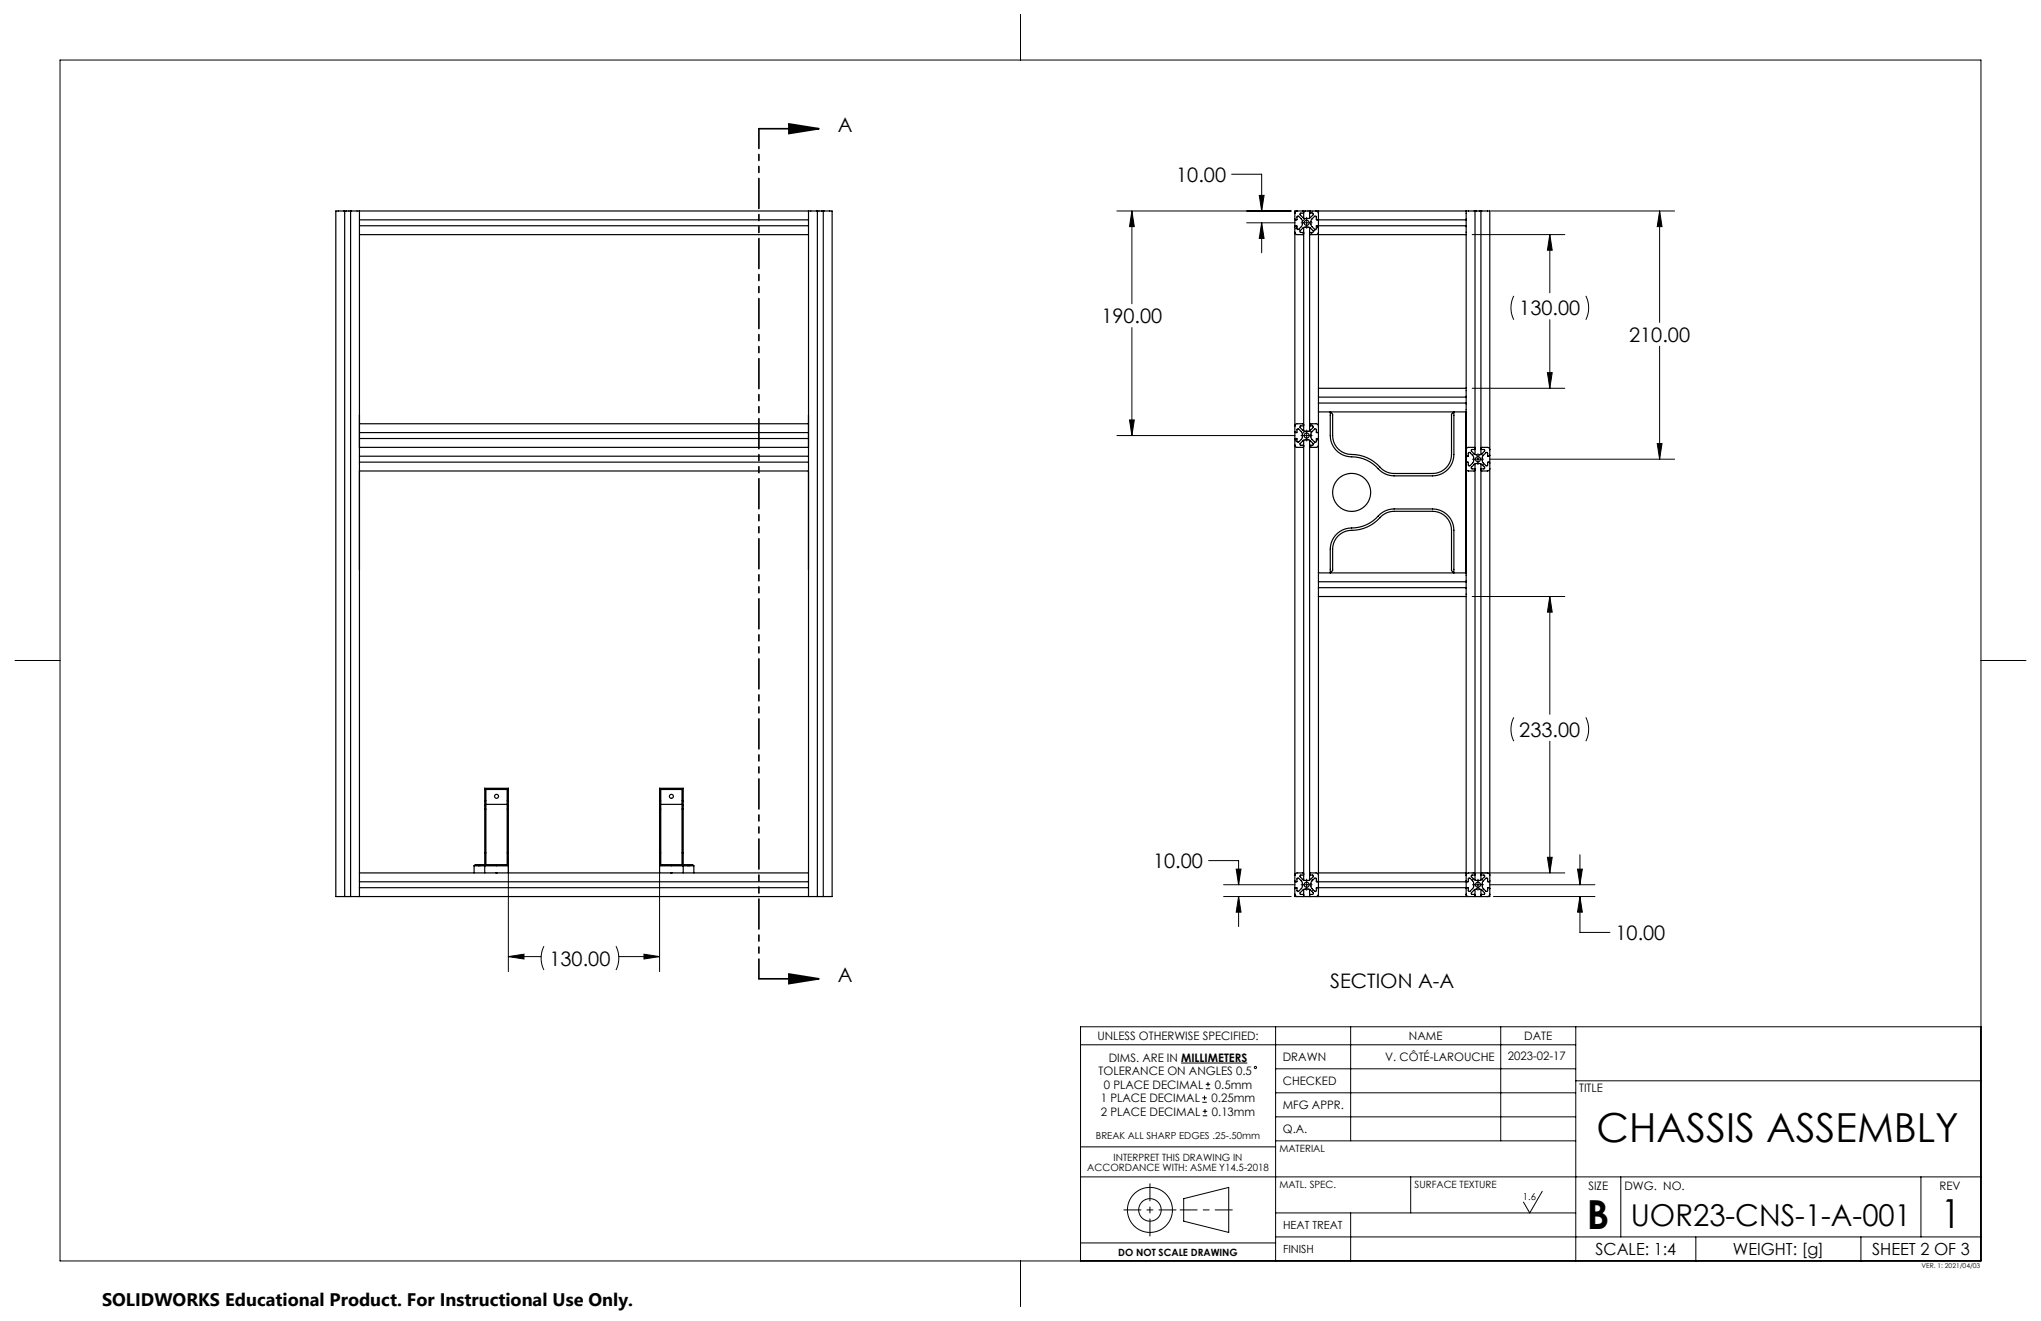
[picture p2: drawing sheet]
<svg xmlns="http://www.w3.org/2000/svg" width="432mm" height="279mm" viewBox="0 0 432 279" stroke-linecap="round" stroke-linejoin="round" font-family="sans-serif">
<g fill="none" stroke="#000" stroke-width=".25">
<path d="M72.9 44.6h-1.9v145h1.9M72.9 44.6h1.3M72.9 44.6v145M74.2 44.6h1.8M74.2 44.6v145M76 44.6h95M76 44.6v50M76 49.6h95M76 47.8h95M76 46.5h95M171 44.6h1.9M171 44.6v50"/>
<path d="M172.9 44.6h1.3M172.9 44.6v145M174.2 44.6h1.8v145h-1.8M174.2 44.6v145M273.9 49.1l.2 .4 .2 .1h1.4l.1-.2M273.9 46.3l.2 .2h.3v-.7l.2-.1 .8 .7 .1 .4-.1 1-.7 .7-.3-.1v-.6h-.3l-.2 .1M274.4 44.6l-.3 .2-.2 .3M274.4 44.6h-.5v145h.5M274.4 44.6h1.2M275.6 44.6l.2 .2M275.6 44.6h.2M275.8 45l-.7 .1-.1 .2 .7 .7 .5 .2 .9-.1 .7-.7v-.3l-.7-.1"/>
<path d="M275.8 49.2h-.7l-.1-.3 .7-.7 .5-.2 .9 .1 .7 .8v.2l-.7 .1M275.8 44.6h1.3M275.8 44.6v1.5M275.8 48.1v43M277.1 44.6h.2M277.1 44.6v1.5M277.1 48.1v43M277.3 44.6l-.2 .2M277.3 44.6h1.1M278.4 44.6l.4 .2 .1 .3M278.4 44.6h.5M278.9 46.3l-.1 .2h-.3v-.7l-.3-.1-.7 .7-.2 .4 .1 1 .8 .7 .3-.1v-.6h.3l.1 .1"/>
<path d="M278.9 49.1l-.1 .4-.3 .1h-1.3l-.1-.2M278.9 49.1v.5M278.9 47.8v.1M278.9 44.6v.5M278.9 46.3v.2M278.9 44.6h31.3M278.9 49.6h31.3M278.9 47.8h31.3M278.9 46.5h31.3M278.9 45.1v1.2M278.9 46.5v1.3M278.9 47.9v1.2"/>
<path d="M278.9 49.6v32.5M310.2 47.8v1.8M310.2 44.6v1.9M310.2 44.6h1.9M310.2 46.5v1.3M310.2 49.6v32.5M312.1 44.6h1.2M312.1 44.6v51.5M313.3 44.6h1.9v145h-.5M313.3 44.6v51.5M76 97.7v1.9M76 94.6v1.9"/>
<path d="M76 96.5v1.2M76 99.6h95M76 97.7h95M76 96.5h95M76 94.6h95M76 87.8v.1M76 99.6v85M76 92.7h95M76 91.5h95M76 89.6h95M171 99.6v85M171 97.7v1.9"/>
<path d="M171 94.6v1.9M171 96.5v1.2M171 87.8v.1M273.9 94.1l.2 .4 .2 .1h1.4l.1-.2M273.9 91.3l.2 .2h.3v-.7l.2-.1 .8 .7 .1 .4-.1 1-.7 .7-.3-.1v-.6h-.3l-.2 .1M275.8 90l-.7 .1-.1 .2 .7 .7 .5 .2 .9-.1 .7-.7v-.3l-.7-.1M275.8 94.2h-.7l-.1-.3 .7-.7 .5-.2 .9 .1 .7 .8v.2l-.7 .1M275.8 89.8l-.1-.2h-1.4l-.3 .2-.1 .3M275.8 93.1v93M277.1 89.8l.1-.2h1.3l.4 .2v.3M277.1 93.1v93M278.9 91.3l-.1 .2h-.3v-.7l-.3-.1-.7 .7-.2 .4 .1 1 .8 .7 .3-.1v-.6h.3l.1 .1"/>
<path d="M278.9 94.1l-.1 .4-.3 .1h-1.3l-.1-.2M278.9 85.2v1.9M278.9 82.1v1.9M278.9 87.1v34.1M278.9 84v1.2M278.9 87.1h31.3M278.9 85.2h31.3M278.9 82.1h31.3M278.9 84h31.3M281.4 87.1l.5 .5v4.5a4.2 4.2 0 0 0 4.9 4.1 8.9 8.9 0 0 1 5.8 3.2l1.1 .5 .8 .2h8.6a4 4 0 0 0 4-4v-8.5l.5-.5v9a4.5 4.5 0 0 1-4.5 4.5h-8.2a4.9 4.9 0 0 1-3.9-2 8 8 0 0 0-5.7-2 4.5 4.5 0 0 1-3.9-4.5zM310.1 87.1v34.1M310.2 99.1l.1 .4 .3 .1h1.3l.2-.2"/>
<path d="M310.2 96.3l.1 .2h.3v-.7l.3-.1 .7 .7 .2 .4-.1 1-.8 .7-.3-.1v-.6h-.3l-.1 .1M310.2 85.2v1.9M310.2 82.1v1.9M310.2 84v1.2M310.2 87.1v34.1M312.1 95l-.7 .1-.2 .2 .7 .7 .5 .2 .9-.1 .8-.7-.1-.3-.7-.1M312.1 99.2h-.7l-.2-.3 .7-.7 .5-.2 .9 .1 .8 .8-.1 .2-.7 .1M312.1 94.8l-.2-.2h-1.3l-.3 .2-.1 .3M312.1 98.1v88M313.3 94.8l.2-.2h1.3l.3 .2 .1 .3M313.3 98.1v88M315.2 96.3l-.1 .2h-.3l-.1-.7-.2-.1-.7 .7-.2 .4 .1 1 .7 .7 .3-.1 .1-.6h.3l.1 .1"/>
<path d="M315.2 99.1l-.2 .4-.2 .1h-1.3l-.2-.2M282.5 113.2a4.9 4.9 0 0 1 4.3-1.6 8.5 8.5 0 0 0 5.5-3.1l.8-.5 1.4-.3 8.6-.1a4.5 4.5 0 0 1 4.5 4.5v9.1l-.5-.5v-8.6a4 4 0 0 0-4-4h-8.2a4.5 4.5 0 0 0-3.5 2 8.5 8.5 0 0 1-6.1 2.1 4 4 0 0 0-3.4 4v4.5l-.5 .5v-5a4.5 4.5 0 0 1 1.1-3zM76 120.4v.1M171 120.4v.1M278.9 124.3v1.9M278.9 121.2v1.8M278.9 123v1.3M278.9 126.2v58.4M278.9 124.3h31.3M278.9 126.2h31.3M278.9 121.2h31.3M278.9 123h31.3"/>
<path d="M310.2 124.3v1.9M310.2 121.2v1.8M310.2 123v1.3M310.2 126.2v58.4M102.6 170.4v12.7M102.6 166.7v3.7M102.6 166.7l.2 .3M102.6 166.7h5M102.8 170.1v12.8M102.8 167v3.1M102.8 170.1h4.5M102.8 170.1l-.2 .3"/>
<path d="M102.8 167h4.5M107.3 170.1v12.8M107.3 167v3.1M107.3 170.1l.3 .3M107.6 170.4v12.7M107.6 166.7v3.7M107.6 166.7l-.3 .3M139.5 170.4v12.7M139.5 166.7v3.7M139.5 166.7h5M139.5 166.7l.3 .3M139.8 170.1v12.8"/>
<path d="M139.8 167v3.1M139.8 170.1h4.5M139.8 167h4.5M139.8 170.1l-.3 .3M144.3 170.1v12.8M144.3 167v3.1M144.3 170.1l.2 .3M144.5 170.4v12.7M144.5 166.7v3.7M144.5 166.7l-.2 .3M72.9 189.6h1.3M74.2 189.6h1.8"/>
<path d="M76 187.8v1.8M76 184.6v1.9M76 184.6h95M76 189.6h95M76 186.5v1.3M76 187.8h95M76 186.5h95M100.3 183.1h2.3M100.3 183.1v1.5M102.6 183.1h5M102.6 182.9h-2l-.3 .2M102.6 183.1v1.5"/>
<path d="M102.8 182.9h4.5M102.8 182.9l-.2 .2M107.3 182.9l.3 .2M107.6 183.1v1.5M139.5 183.1h5M139.5 183.1v1.5M139.8 182.9h4.5M139.8 182.9l-.3 .2M144.3 182.9l.2 .2M144.5 183.1h2.3M144.5 182.9h2l.3 .2M144.5 183.1v1.5"/>
<path d="M146.8 183.1v1.5M171 189.6h1.9M171 187.8v1.8M171 184.6v1.9M171 186.5v1.3M172.9 189.6h1.3M273.9 189.1l.2 .4 .3 .1M273.9 186.3l.2 .2h.3v-.7l.2-.1 .8 .7 .1 .4-.1 1-.7 .7-.3-.1v-.6h-.3l-.2 .2M274.4 189.6h1.2M275.6 189.6h.2M275.8 185l-.7 .1-.1 .2 .7 .8 .5 .1 .9-.1 .7-.7v-.3l-.7-.1M275.8 189.3l-.7-.1-.1-.3 .7-.7 .5-.2 .9 .1 .7 .8v.2l-.7 .2"/>
<path d="M275.8 189.4l-.2 .2M275.8 184.8l-.1-.2h-1.4l-.2 .2-.2 .3M275.8 189.6h1.3M275.8 188.1v1.5M277.1 184.8l.1-.2h1.3l.3 .2 .1 .3M277.1 189.4l.2 .2M277.1 189.6h.2M277.1 188.1v1.5M277.3 189.6h1.1M278.4 189.6h.5M278.9 186.3l-.1 .2h-.3v-.7l-.3-.1-.7 .7-.2 .4 .1 1 .8 .7 .3-.1v-.6h.3l.1 .2M278.9 189.1l-.1 .4-.4 .1"/>
<path d="M278.9 187.8v.2M278.9 189.1v.5M278.9 184.6v.5M278.9 186.3v.2M278.9 184.6h31.3M278.9 189.6h31.3M278.9 187.8h31.3M278.9 186.5h31.3M278.9 185.1v1.2M278.9 186.5v1.3M278.9 188v1.1M310.2 189.1l.1 .4 .4 .1"/>
<path d="M310.2 186.3l.1 .2h.3v-.7l.3-.1 .7 .7 .2 .4-.1 1-.8 .7-.3-.1v-.6h-.3l-.1 .2M310.2 187.8v.2M310.2 189.1v.5M310.2 184.6v.5M310.2 186.3v.2M310.2 189.6h.5M310.2 185.1v1.2M310.2 186.5v1.3M310.2 188v1.1M310.7 189.6h1.2M311.9 189.6h.2M312.1 185l-.7 .1-.2 .2 .7 .8 .5 .1 .9-.1 .8-.7-.1-.3-.7-.1"/>
<path d="M312.1 189.3l-.7-.1-.2-.3 .7-.7 .5-.2 .9 .1 .8 .8-.1 .2-.7 .2M312.1 189.4l-.2 .2M312.1 184.8l-.2-.2h-1.3l-.3 .2-.1 .3M312.1 189.6h1.2M312.1 188.1v1.5M313.3 184.8l.2-.2h1.3l.2 .2 .2 .3M313.3 189.4l.2 .2M313.3 189.6h.2M313.3 188.1v1.5M313.5 189.6h1.2M315.2 186.3l-.1 .2h-.3l-.1-.7-.2-.1-.7 .7-.2 .4 .1 1 .7 .7 .3-.1 .1-.6h.3l.1 .2M315.2 189.1l-.2 .4-.3 .1"/>
<circle cx="276.4" cy="47.1" r=".54"/>
<circle cx="276.4" cy="92.1" r=".54"/>
<circle cx="312.7" cy="97.1" r=".54"/>
<circle cx="286" cy="104.1" r="4"/>
<circle cx="105.1" cy="168.4" r=".42"/>
<circle cx="142" cy="168.4" r=".42"/>
<circle cx="276.4" cy="187.1" r=".54"/>
<circle cx="312.7" cy="187.1" r=".54"/>
</g>
<g fill="none" stroke="#000" stroke-width=".21">
<path d="M12.7 12.7h406.4v254h-406.4zM215.9 3.2v9.5M260.6 36.9h6.3v7.7M236.3 44.6h36.9M239.5 44.6v19.7M239.5 44.6l.5 3.3h-1zM263.7 47.1h10.3M266.4 41.3h1l-.5 3.3zM266.9 47.1v6.4M266.9 47.1l.5 3.3h-1zM274.1 47.8l.3 .3M274.4 48l-.5 .4"/>
<path d="M274.8 48.5l.3 .3M275.3 47.1h2.3M275.5 49.2l.3 .3M276.2 46.2l-.7 .6M276.4 46v2.3M277.7 49.2l-.5 .4M277.7 44.6l-.4 .5M278.3 48.6l-.4 .4M278.6 47.8l.3 .3M278.9 47.9l-.4 .5M311.5 49.6h19.6M315.4 44.6h38.9"/>
<path d="M327.9 49.6v12.3M327.9 49.6l.5 3.3h-1zM351.1 44.6v23.6M351.1 44.6l.5 3.3h-1zM239.5 69.3v22.8M320.3 62.6a5.6 5.6 0 0 0 0 5M327.4 78.8h1l-.5 3.3zM327.9 67.6v14.5M335.5 62.6a5.6 5.6 0 0 1 0 5M351.1 73.2v23.9M236.3 92.1h37.7M239 88.8h1l-.5 3.3z"/>
<path d="M274.4 92.9l-.5 .4M275.3 92.1h2.3M275.5 89.6l.3 .3M275.6 94.2l.2 .2M276.1 91.2l-.6 .6M276.4 91v2.3M277.1 91.1l.3 .4M277.6 94.2l-.4 .4M277.7 89.6l-.5 .5M278.2 93.6l-.3 .3M278.7 92.7l.1 .2M278.9 92.9l-.4 .4"/>
<path d="M311.5 82.1h19.6M311.5 97.1h2.4M311.8 95.9l-.3 .3M312.7 95.9v2.4M313.4 96.1l.3 .3M314 98.2l-.3 .3M315.1 97.1h39.2M350.6 93.8h1l-.5 3.3zM3.2 139.7h9.5M311.5 126.2h19.6M327.9 126.2v24.9M327.9 126.2l.5 3.3h-1z"/>
<path d="M419.1 139.7h9.5M320.3 151.7a5.6 5.6 0 0 0 0 5.1M327.9 156.8v27.8M335.5 151.7a5.6 5.6 0 0 1 0 5.1M107.6 181.6v23.9M139.5 184.4v21.1M255.7 182h6.3v5.1M258.9 187.1h15.1M258.9 189.6h14.3M261.5 183.8h1.1l-.6 3.3zM262 189.6v6.4M262 189.6l.6 3.3h-1.1z"/>
<path d="M275.3 187.1h2.3M275.6 186l-.3 .3M276.4 186v2.3M277.4 185.8l.4 .3M277.8 188.2l-.3 .3M311.5 184.6h19.6M311.5 187.1h2.4M311.7 185.8l-.3 .3M312.7 186v2.3M313.5 186l.3 .3M313.9 188.1l-.3 .3M315.1 187.1h22.3"/>
<path d="M316 189.6h21.4M327.4 181.3h1l-.5 3.3zM333.7 183.8h1.1l-.5 3.3zM334.3 189.6l.5 3.3h-1.1zM334.3 189.6v7.6h6.3M334.3 180.8v6.3M107.6 202.3h6.9M107.6 202.3l3.3-.5v1zM115.1 200.1a5.6 5.6 0 0 0 0 5.1M130.3 200.1a5.6 5.6 0 0 1 0 5.1M130.9 202.3h8.6M136.2 201.8l3.3 .5-3.3 .5z"/>
<path d="M269.9 217.2v49.5M285.7 217.2v24.1M317.5 217.2v24.1M333.4 217.2v49.5M419.1 217.2h-190.5v49.5M228.6 221h104.8M249.9 224.8h14M254.4 233.1h.9M254.4 232.2h.9M254.5 236h.9M254.5 235h.9M254.8 231.7v1"/>
<path d="M254.9 234.6v.9M255.1 230.3h.9M255.1 229.3h.9M255.6 228.9v.9M269.9 231.1h63.5M269.9 226.1h63.5M269.9 236.2h63.5M333.4 228.6h85.7M228.6 248.9h190.5M228.6 242.6h41.3M250.4 253.5l9.6-2.4v9.6l-9.6-2.4zM269.9 241.3h63.5"/>
<path d="M269.9 256.5h63.5M285.7 256.5v10.2M298.4 248.9v7.6M326.3 252l-2.7 4.5-1.3-2.2M342.9 248.9v12.7M406.4 248.9v12.7M215.9 266.7v9.5M228.6 262.9h41.3M269.9 261.6h149.2M358.8 261.6v5.1M393.7 261.6v5.1"/>
<circle cx="265.6" cy="225.8" r=".24"/>
<circle cx="243.3" cy="255.9" r="2.38"/>
<circle cx="243.3" cy="255.9" r="4.8"/>
</g>
<path d="M160.6 27.2h12.7M166.9 26.2l6.4 1-6.4 1zM160.6 207h12.7M166.9 206l6.4 1-6.4 1z" fill="none" stroke="#000" stroke-width=".35"/>
<path d="M160.6 27.2v179.8" fill="none" stroke="#000" stroke-width=".35" stroke-dasharray="6.3 1.3 1.3 1.3 1.3 1.3" stroke-dashoffset="2.2"/>
<path d="M237.8 255.9h11M249.7 255.9h11M243.3 261.4v-11" fill="none" stroke="#000" stroke-width=".21" stroke-dasharray="15.2 1.3 1.3 1.3" stroke-dashoffset="11.6"/>
<g fill="#000">
<path d="M166.9 26.2l6.4 1-6.4 1zM166.9 206l6.4 1-6.4 1z"/>
<path d="M107.6 202.3l3.3-.5v1zM136.2 201.8l3.3 .5-3.3 .5zM266.4 41.3h1l-.5 3.3zM266.9 47.1l.5 3.3h-1zM239 88.8h1l-.5 3.3zM239.5 44.6l.5 3.3h-1zM262 189.6l.6 3.3h-1.1zM261.5 183.8h1.1l-.6 3.3zM333.7 183.8h1.1l-.5 3.3zM334.3 189.6l.5 3.3h-1.1zM350.6 93.8h1l-.5 3.3zM351.1 44.6l.5 3.3h-1zM327.9 49.6l.5 3.3h-1zM327.4 78.8h1l-.5 3.3zM327.9 126.2l.5 3.3h-1zM327.4 181.3h1l-.5 3.3z"/>
</g>
<g font-size="8.5">
<text x="337.8" y="241.6">CHASSIS ASSEMBLY</text>
<text x="335.7" y="260">B</text>
<text x="410.6" y="259.8">1</text>
</g>
<text font-size="6.4" x="345" y="259.2">UOR23-CNS-1-A-001</text>
<g font-size="4.2">
<text x="177.3" y="27.9">A</text>
<text x="248.8" y="38.5">10.00</text>
<text x="233" y="68.4">190.00</text>
<text x="321.4" y="66.7">130.00</text>
<text x="344.7" y="72.3">210.00</text>
<text x="321.4" y="155.8">233.00</text>
<text x="244" y="183.6">10.00</text>
<text x="341.8" y="198.8">10.00</text>
<text x="116.2" y="204.3">130.00</text>
<text x="177.3" y="207.7">A</text>
<text x="281.4" y="209">SECTION A-A</text>
</g>
<text font-size="3.8" x="21.6" y="276.3">SOLIDWORKS Educational Product. For Instructional Use Only.</text>
<g font-size="3.5">
<text x="337.5" y="265.5">SCALE: 1:4</text>
<text x="366.6" y="265.5">WEIGHT: [g]</text>
<text x="396.1" y="265.5">SHEET 2 OF 3</text>
</g>
<g font-size="2.5">
<text x="232.2" y="220">UNLESS OTHERWISE SPECIFIED:</text>
<text x="298.1" y="220">NAME</text>
<text x="322.5" y="220">DATE</text>
<text x="232.4" y="227.4">TOLERANCE ON ANGLES 0.5</text>
<text x="234.6" y="224.6">DIMS. ARE IN MILLIMETERS</text>
<text x="271.4" y="224.5">DRAWN</text>
<text x="293.1" y="224.4">V. CÔTÉ-LAROUCHE</text>
<text x="319" y="224.3">2023-02-17</text>
<text x="232.9" y="233.1">1 PLACE DECIMAL</text>
<text x="233.5" y="230.3">0 PLACE DECIMAL</text>
<text x="256.3" y="233.1">0.25mm</text>
<text x="257" y="230.3">0.5mm</text>
<text x="271.4" y="229.6">CHECKED</text>
<text x="334.1" y="231">TITLE</text>
<text x="232.9" y="236">2 PLACE DECIMAL</text>
<text x="256.4" y="236">0.13mm</text>
<text x="271.4" y="239.7">Q.A.</text>
<text x="271.4" y="234.6">MFG APPR.</text>
<text x="336.1" y="251.6">SIZE</text>
<text x="343.7" y="251.6">DWG. NO.</text>
<text x="410.3" y="251.6">REV</text>
</g>
<g font-size="2.4">
<text x="271.5" y="260">HEAT TREAT</text>
<text x="271.5" y="265">FINISH</text>
</g>
<g font-size="2.1">
<text x="235.6" y="245.5">INTERPRET THIS DRAWING IN</text>
<text x="270.7" y="243.7">MATERIAL</text>
<text x="230" y="247.6">ACCORDANCE WITH: ASME Y14.5-2018</text>
<text x="270.7" y="251.3">MATL. SPEC.</text>
<text x="299.3" y="251.3">SURFACE TEXTURE</text>
<text x="236.6" y="265.7">DO NOT SCALE DRAWING</text>
</g>
<g font-size="2">
<text x="231.9" y="241">BREAK ALL SHARP EDGES .25-.50mm</text>
<text x="322.2" y="253.8">1.6</text>
</g>
<text font-size="1.4" x="406.5" y="268.3">VER. 1: 2021/04/03</text>
</svg>
